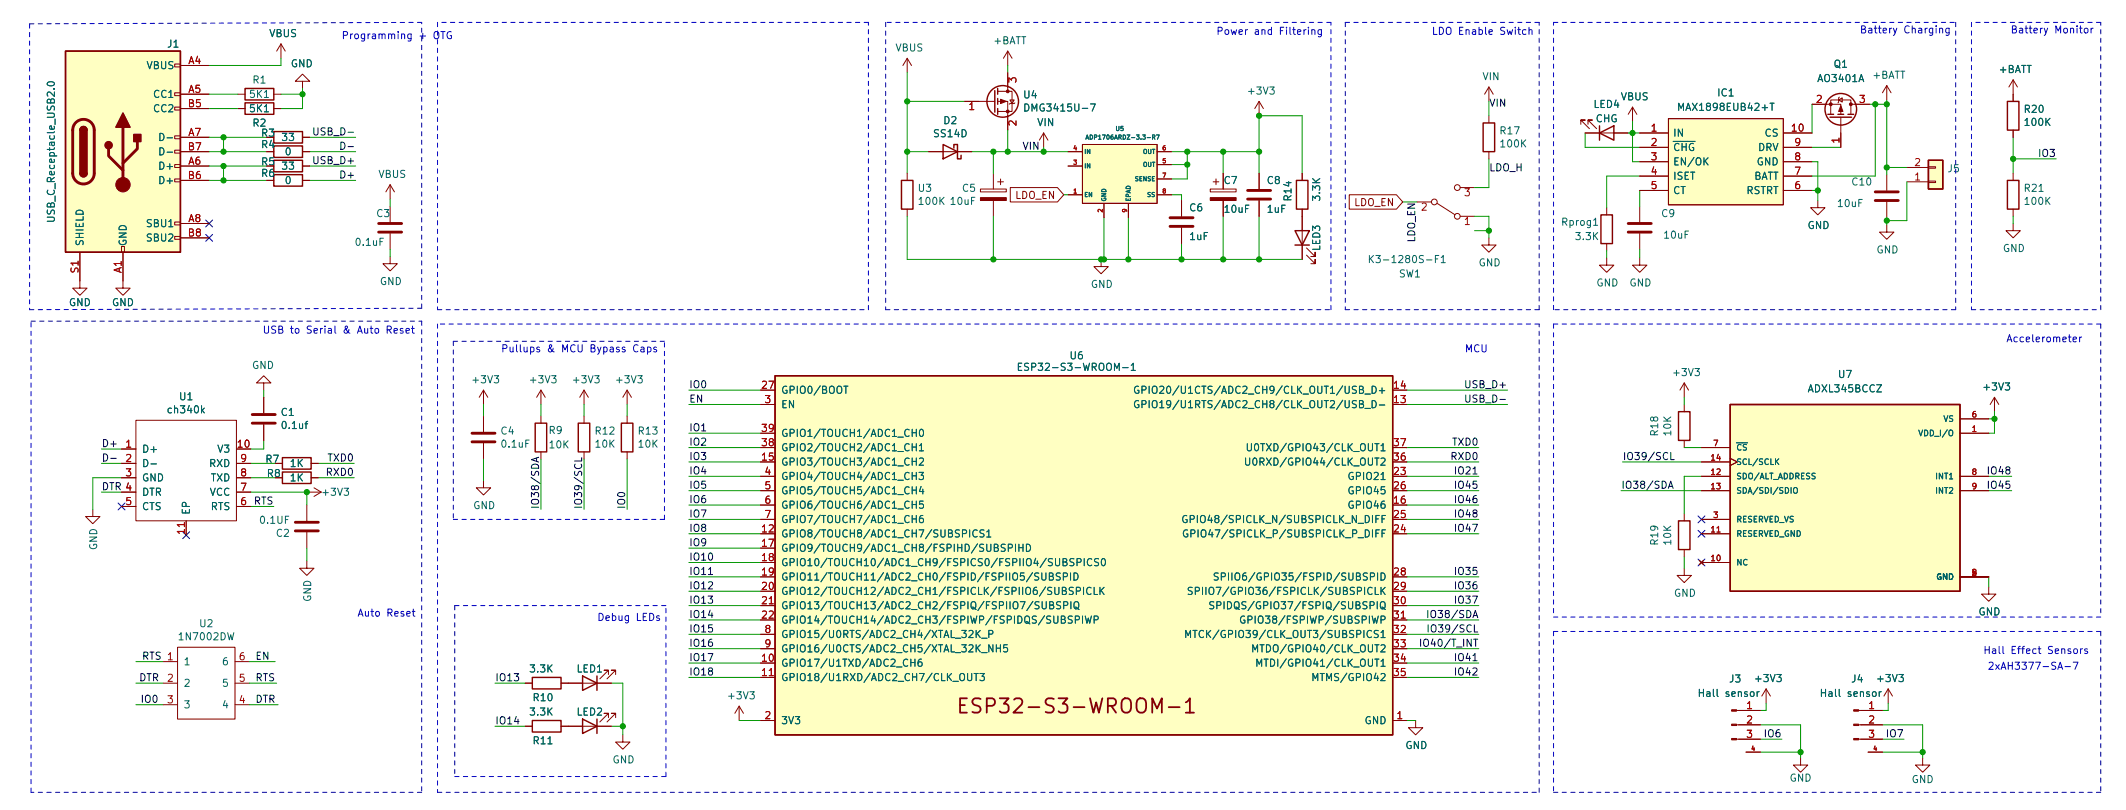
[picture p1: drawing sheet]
<svg xmlns="http://www.w3.org/2000/svg" width="376mm" height="143mm" viewBox="0 0 376 143" stroke-linecap="round" stroke-linejoin="round" font-family="sans-serif">
<g fill="none" stroke="#840000" stroke-width=".18">
<path d="M30.9 18.9h1v.6h-1zM30.9 16.4h1v.5h-1zM30.9 11.3h1v.5h-1zM31.9 16.7h5.1M31.9 19.2h5.1M31.9 11.6h5.1M42.1 16.7h1.2M42.1 19.2h1.2M48.4 16.7h1.3M48.4 19.2h1.3M49.7 7.8l-.8 1.2M49.7 7.8v2.5"/>
<path d="M49.7 7.8l.7 1.2M53.5 14.4h1.3l-1.3-1.3-1.3 1.3h1.3v1.2M160.4 10.3l-.7 1.3M160.4 10.3v2.5M160.4 10.3l.8 1.3M170.6 17.9h5.3M176.4 17.9h1.8v5.1M176.4 16.2h2.6v3.5h-2.6M178.2 9l-.8 1.3M178.2 9v2.6M178.2 12.8v3.4M178.2 9l.8 1.3"/>
<path d="M178.6 17.7h.8l-.4 .6zM179.5 18.2l-.1 .1h-.8l-.1 .1M222.7 17.9v2.6M222.7 17.9l-.8 1.3M222.7 17.9l.7 1.3M263.3 15.4v2.5M263.3 15.4l-.8 1.3M263.3 15.4l.8 1.3M288.7 18.9l-.8 1.3M288.7 18.9v2.6M288.7 18.9l.8 1.3M320.5 18.4h5v1.8"/>
<path d="M325.2 17.7l.6-.4v.8zM325.3 17.2l-.1 .1v.8l-.2 .1M327.3 18.4h3.3M333.7 15.1v2.6M333.7 15.1l-.8 1.3M333.7 15.1l.7 1.3M356 14.1l-.8 1.3M356 14.1v3.8M356 14.1l.8 1.3M30.9 39.3h1v.5h-1zM30.9 31.6h1v.6h-1zM30.9 29.1h1v.5h-1z"/>
<path d="M30.9 26.6h1v.5h-1zM30.9 24h1v.5h-1zM31.9 29.4h5.1M31.9 26.8h5.1M31.9 24.3h5.1M31.9 31.9h5.1M31.9 39.5h5.1M53.5 29.4h1.3M53.5 26.8h1.3M53.5 24.3h1.3M53.5 31.9h1.3M69 32.7v2.5"/>
<path d="M69 36.5v2.8M69 32.7l-.8 1.2M69 32.7l.8 1.2M160.4 30.6v1.3M160.4 37v1.2M164.2 26.8h7.7M173.4 33.4h4.6v.5h-4.6zM175.7 30.6v2.8M175.7 35.5v2.7M176.4 32.2h1M176.9 31.6v1.1M178.7 33.2h8.3l1.1 1.2-1.1 1.3h-8.3z"/>
<path d="M184.6 23.5l-.8 1.3M184.6 23.5v2.6M184.6 23.5l.7 1.3M188.9 34.4h2.5M188.9 29.4h2.5M188.9 26.8h2.5M191.4 25.5h13.2v10.5h-13.2zM195.2 36v2.5M199.5 36v2.5M204.6 34.4h2.6M204.6 26.8h2.6M204.6 29.1h2.6"/>
<path d="M204.6 31.6h2.6M208.9 35.5v2.7M214 33.4h4.6v.5h-4.6zM214.5 32.2h1M215 31.6v1.1M216.3 30.6v2.8M216.3 35.5v2.7M222.7 30.6v2.8M222.7 35.5v2.7M230.3 30.6v1.3M230.3 37v8.9M238.6 34.4h8.3l1.2 1.3-1.2 1.3h-8.3z"/>
<path d="M250.6 35.7h2.5M254.2 36l3.1 2M258.2 38.2h2.6M258.2 33.2h2.6M263.3 20.5v1.2M263.3 26.8v1.3M279.6 22v-.8h.7h-.7l1.5 1.6M280.3 23.5h7.6M280.8 22v-.8h.8h-.8l1.6 1.6M284.1 36.7v1.3M290 23.5h5.1M290 26.1h5.1"/>
<path d="M290 28.6h5.1M290 31.1h5.1M290 33.7h5.1M290 36.5v2.8M295.1 21h20.3v15.2h-20.3zM315.4 23.5h5.1M315.4 26.1h5.1M315.4 28.6h5.1M315.4 31.1h5.1M315.4 33.7h5.1M321.5 35.5v1.2h1.2l-1.2 1.3-1.3-1.3h1.3M323.8 20.2v-2.5h3.5v2.5"/>
<path d="M325.5 20.7v5.4M333.7 39.8v1.2h1.2l-1.2 1.3-1.3-1.3h1.3M333.7 30.9v2.8M333.7 35.7v2.8M337.2 32.2h3.8M337.2 29.6h3.8M341 32h1.3v.3h-1.3zM341 29.5h1.3v.2h-1.3zM356 39.5v1.3h1.3l-1.3 1.3-1.3-1.3h1.3M356 23v1.3M356 30.6v1.3M356 37v1.2"/>
<path d="M14.1 44.6v6.3h1.3l-1.3 1.3-1.2-1.3h1.2M21.5 43.6h.5v1h-.5zM21.7 44.6v6.3h1.3l-1.3 1.3-1.2-1.3h1.2M30.9 41.8h1v.5h-1zM31.9 42.1h5.1M69 45.4v1.2h1.3l-1.3 1.3-1.3-1.3h1.3M69 41.3v2.8M194.7 45.9v1.2h1.3l-1.3 1.3-1.2-1.3h1.2M208.9 40.3v2.8M231 45.1l1.6 1.5v-.7v.7h-.8M231 43.8l1.6 1.6v-.8v.8h-.8M263.3 42.1v1.2h1.3l-1.3 1.3-1.3-1.3h1.3"/>
<path d="M284.1 45.6v1.3h1.3l-1.3 1.3-1.2-1.3h1.2M284.1 43.1v1.2M290 45.6v1.3h1.2l-1.2 1.3-1.3-1.3h1.3M290 41.3v2.8M21.5 79.4h2.5M24 74.3h17.8v17.8h-17.8zM41.8 79.4h2.6M46.6 67.7h1.3l-1.3-1.3-1.2 1.3h1.2v1.3M46.6 70.3v2.7M46.6 75.1v2.8M85.5 69v2.5M85.5 73.6v2.7"/>
<path d="M85.5 78.4v2.8M85.5 69l-.8 1.3M85.5 69l.8 1.3M95.7 69l-.8 1.3M95.7 69v2.5M95.7 73.6v1.2M95.7 79.9v1.3M95.7 69l.7 1.3M103.3 69v2.5M103.3 73.6v1.2M103.3 79.9v1.3M103.3 69l-.8 1.3"/>
<path d="M103.3 69l.7 1.3M110.9 69v2.5M110.9 73.6v1.2M110.9 79.9v1.3M110.9 69l-.8 1.3M110.9 69l.8 1.3M134.5 76.6h2.6M134.5 79.1h2.6M134.5 71.5h2.6M134.5 69h2.6M246.3 79.1h2.5M246.3 71.5h2.5"/>
<path d="M246.3 69h2.5M297.8 67.7l-.7 1.3M297.8 67.7v2.6M297.8 71.5v1.3M297.8 77.9v1.2M297.8 67.7l.8 1.3M300.9 79.1h5.1M346.6 76.6h5.1M346.6 74.1h5.1M352.7 70.3l-.8 1.2M352.7 70.3v2.5M352.7 70.3l.8 1.2"/>
<path d="M16.4 90.1v1.2h1.3l-1.3 1.3-1.3-1.3h1.3M21.5 84.5h2.5M21.5 87h2.5M21.5 81.9h2.5M21.5 89.6h2.5M32.9 92.1v2.5M41.8 84.5h2.6M41.8 87h2.6M41.8 81.9h2.6M41.8 89.6h2.6M48.7 84.5h1.2M48.7 81.9h1.2"/>
<path d="M54.3 99.2v1.3h1.2l-1.2 1.2-1.3-1.2h1.3M54.3 87h2.5M54.3 89.3v2.8M54.3 94.1v2.8M55 84.5h1.3M55 81.9h1.3M55.5 86.3l1.3 .7M56.8 87l-1.3 .8M85.5 85v1.3h1.3l-1.3 1.2-1.3-1.2h1.3M134.5 99.5h2.6M134.5 94.4h2.6M134.5 84.2h2.6"/>
<path d="M134.5 86.8h2.6M134.5 81.7h2.6M134.5 91.8h2.6M134.5 89.3h2.6M134.5 96.9h2.6M246.3 94.4h2.5M246.3 84.2h2.5M246.3 86.8h2.5M246.3 81.7h2.5M246.3 91.8h2.5M246.3 89.3h2.5M297.8 90.8v1.3"/>
<path d="M297.8 97.2v1.2M300.5 99.1l.8 .7M300.9 99.5h5.1M300.9 94.4h5.1M300.9 84.2h5.1M300.9 86.8h5.1M300.9 81.7h5.1M300.9 91.8h5.1M301.3 99.1l-.8 .7M306 81l1.2 .7-1.2 .6M346.6 84.2h5.1M346.6 86.8h5.1"/>
<path d="M28.9 117h2.5M31.4 114.4h10.2v12.7h-10.2zM41.6 117h2.5M107.6 119.3v-.8h-.8h.8l-1.5 1.5M108.9 119.3v-.8h-.8h.8l-1.6 1.5M134.5 102h2.6M134.5 117.2h2.6M134.5 119.8h2.6M134.5 104.5h2.6M134.5 107.1h2.6M134.5 109.6h2.6M134.5 112.2h2.6"/>
<path d="M134.5 114.7h2.6M246.3 102h2.5M246.3 117.2h2.5M246.3 119.8h2.5M246.3 104.5h2.5M246.3 107.1h2.5M246.3 109.6h2.5M246.3 112.2h2.5M246.3 114.7h2.5M297.8 100.5v1.2h1.3l-1.3 1.3-1.2-1.3h1.2M346.6 102h5.1M351.7 103.8v1.3h1.3l-1.3 1.2-1.3-1.2h1.3"/>
<path d="M28.9 120.8h2.5M28.9 124.6h2.5M41.6 120.8h2.5M41.6 124.6h2.5M92.9 120.8h1.2M92.9 128.4h1.2M99.2 120.8h8.9M99.2 128.4h8.9M107.6 126.9v-.8h-.8h.8l-1.5 1.6M108.9 126.9v-.8h-.8h.8l-1.6 1.6M110.1 129.9v1.3h1.3l-1.3 1.3-1.2-1.3h1.2M130.7 124.9l-.7 1.2"/>
<path d="M130.7 124.9v2.5M130.7 124.9l.8 1.2M134.5 127.4h2.6M246.3 127.4h2.5M250.3 127.4v1.3h1.3l-1.3 1.2-1.2-1.2h1.2M307.1 130.7h4.2M307.1 128.2h4.2M307.1 125.6h4.2M308.8 133h2.5M312.3 121.8l-.7 1.3M312.3 121.8v2.6M312.3 121.8l.8 1.3"/>
<path d="M318.4 134v1.3h1.3l-1.3 1.2-1.3-1.2h1.3M328.7 130.7h4.2M328.7 128.2h4.2M328.7 125.6h4.2M330.4 133h2.5M333.9 121.8l-.7 1.3M333.9 121.8v2.6M333.9 121.8l.8 1.3M340 134v1.3h1.3l-1.3 1.2-1.3-1.2h1.3"/>
<circle cx="253.6" cy="35.7" r=".51"/>
<circle cx="257.7" cy="33.2" r=".51"/>
<circle cx="257.7" cy="38.2" r=".51"/>
</g>
<g fill="none" stroke="#006464" stroke-width=".18">
<path d="M8.5 14.6a.69 .69 0 0 1 1.1 .3 .72 .72 0 0 1-1.2-.1zM9.5 15.7h.1M46.8 17.2h.7M46.8 19.8h.7M191.4 19.2h1M192.8 18.4h.9l-.6 1.2M224.6 15.4h.7l-.4 .5 .4 .1v.5l-.2 .1-.5-.1M311.6 19h1M313 18.2h.7M313.4 18.2v1.3M328.7 14.4l.5-1.2 .4 1.2M29.5 24.4h1"/>
<path d="M29.5 26.9h1M202.9 24.3h.5M203.8 24.3l.4-.1v-.3h-.4v.7M204 24.3l.2 .3M204.5 23.9h.5l-.3 .7M281.8 38.9l.4-.3v1.2M281.8 39.8h.7M297.2 25h2.6M301.5 28.4l.6 .8M302.1 27.9l-.8 .7M360.6 33.8h.7M67.8 42.1h-.6v1.3"/>
<path d="M252.3 46h.9M253.8 45.8h.5M254.4 45.2h-.6v1.2M254.9 45.5l.3-.3v1.2M254.9 46.4h.7M35.8 72.5l.3 .5M36.1 72.2l-.5 .4M53.9 74.9h.5M54.4 74.5l-.3 .2v1.1M87.4 66.4h.8l-.4 .5 .3 .1v.6l-.2 .1-.5-.1M93.6 77.8h-.6v1.3M97.6 66.4h.7l-.4 .5 .4 .1v.6l-.2 .1-.5-.1"/>
<path d="M105.2 66.4h.8l-.5 .5 .4 .1v.6l-.2 .1-.5-.1M112.8 66.4h.8l-.4 .5 .3 .1v.6l-.2 .1-.5-.1M149.2 68.3h.7M149.6 68.3v1.3M161.3 78.4v1.3M161.3 79.1h.7M161.3 76.5h.7M162 75.9v1.3M162 78.4v1.3M162.6 78.8l.4-.4v1.3M162.6 79.7h.7M162.8 76l.1-.1a.68 .68 0 0 1 .4 .6 .68 .68 0 0 1-.4 .7 .84 .84 0 0 1-.1-1.2z"/>
<path d="M197.1 65.5v-1.3l.4 .9 .4-.9v1.3M198.5 65h1M200 64.6l.4-.4v1.3M200 65.5h.8M239.9 70.9l-.5-.1-.2 .1v.4l.5 .3 .2 .3-.3 .2-.5-.1M240.4 71.4h.6l.1-.2-.1-.3-.6-.1v1.3h.5l.2-.1v-.3l-.3-.3M240.4 68.9l.6-.1 .1-.2-.1-.2-.6-.1v1.3h.5l.2-.2v-.3l-.3-.2M241.4 72.2h.9M241.4 69.7h.9M242.7 70.8a.64 .64 0 0 1 .7 .7 .64 .64 0 0 1-.7 .6zM242.7 68.3a.64 .64 0 0 1 .7 .6 .64 .64 0 0 1-.7 .7zM243.1 78.4h.8"/>
<path d="M243.5 78.4v1.3M243.9 71.6h1M243.9 69.1h1M244.2 78.8l.4-.4v1.3M244.2 79.7h.7M244.4 68.6v1M299.7 65.2h.8l-.4 .4 .4 .2v.5l-.2 .1-.6-.1M307.1 78.3h1.9M331.9 68h.8l-.8 1.3h.8M344.8 76.1l.1-.1a.34 .34 0 0 1 .4 .4v.3a.34 .34 0 0 1-.3 .4 .34 .34 0 0 1-.4-.4zM354.6 67.7h.8l-.4 .5 .3 .1v.6l-.2 .1-.5-.1M26.7 82h1"/>
<path d="M60.9 86.3h.7l-.4 .5 .4 .1v.6l-.2 .1-.5-.1M161.3 81.6h.7M161.3 91.8h.7M161.3 84.1h.7M161.3 86.7h.7M161.3 89.2h.7M162 81v1.3M162 83.5v1.3M162 86.1v1.2M162 88.6v1.3M162 91.1v1.3M162.5 83.5h.8l-.4 .5 .4 .1v.6l-.2 .1-.6-.1"/>
<path d="M162.6 81.1l.5-.1 .2 .3-.8 1h.8M162.9 86l-.3 .9h.8M163.2 91.1l-.4 .1a.85 .85 0 0 0 0 1.2l.5-.1v-.4l-.2-.3h-.3l-.2 .3M163.2 86.5v.8M163.3 88.6h-.7v.6l.2-.1 .4 .1 .1 .1v.5l-.2 .1-.5-.1M172.8 93.8a.6 .6 0 0 0-.8 .4 .6 .6 0 0 0 .6 .8l.2-.2M174 93.7h-.5l-.1 .1v.4l.5 .2 .1 .3-.2 .3-.5-.1M174.5 94l.4-.3v1.3M174.5 95h.7M178.3 96.9l.6-.1 .1-.1v-.4l-.7-.1v1.3M179.6 96.2v1.3M180.2 96.2v1.3"/>
<path d="M180.2 96.8h.7M180.9 96.2v1.3M181.5 96.2a.64 .64 0 0 1 .7 .7 .64 .64 0 0 1-.7 .6zM189.9 98.8h-.5l-.1 .1v.4l.5 .2 .1 .3-.2 .2h-.5M190.5 99.4h.6l.1-.2-.1-.3-.6-.1v1.2M191.7 98.8v1.2M193.1 98.9a.6 .6 0 0 0-.9 .4 .6 .6 0 0 0 .6 .7l.3-.1M194.3 98.8h-.5l-.2 .1v.4l.6 .2 .1 .3-.3 .2h-.4M194.9 98.9l.2-.1a.68 .68 0 0 1 .4 .6 .68 .68 0 0 1-.4 .6l-.2-.1-.1-.3zM242.7 91.1v1.3M242.7 93.7v1.3M243.1 81h.8"/>
<path d="M243.3 94.3h.4M243.3 91.8h.4M243.5 81v1.3M243.9 93.7h-.6v1.3M243.9 91.1h-.6v1.3M244.2 81.1l.5-.1 .2 .3-.7 1h.7M244.2 84.8h.7M244.4 94.3h.4M244.4 91.8h.4M245 93.7h-.6v1.3M245 91.1h-.6v1.3M314.1 81.6l.5 .5"/>
<path d="M314.6 81.1l-.6 .6M317.3 86.3l.1-.1a.34 .34 0 0 1 .5 .3v.4a.34 .34 0 0 1-.4 .3 .34 .34 0 0 1-.3-.3zM40.3 111.9l.3 1.2 .2-.9 .2 .9 .3-1.2M161.1 116.5v1.3M161.1 117.2h.7M161.8 116.5v1.3M163 116.5l-.4 .1a.86 .86 0 0 0 0 1.2l.4-.1 .1-.4-.3-.3h-.2l-.3 .3M171.1 119.1v1l.3 .3 .3-.1 .1-.2v-1M172.3 119.1h.7M172.6 111.5v1.2M172.6 119.1v1.3M172.8 112l.6 .7"/>
<path d="M173.3 119.1h.8l-.4 .5 .3 .1v.5l-.2 .2-.5-.2M173.4 111.5l-.8 .7M173.6 112.9h1M174.9 112.1h.6l.1-.2-.1-.3-.6-.1v1.2M175.6 114v1.3l-.7-1.3v1.3M176.2 114v1.3M176.2 114.6h.7M176.9 114v1.3M178.1 114h-.6v.6l.1-.1 .5 .1 .1 .1-.1 .5-.2 .1-.4-.1M184.2 101.3v1l.3 .3 .3-.1 .2-.2v-1M184.3 106.4v1l.2 .3 .4-.1 .1-.2v-1M185.6 101.9h.5l.1-.2v-.3l-.6-.1v1.3h.5l.1-.1 .1-.3-.3-.3"/>
<path d="M185.6 107l.6-.1 .1-.2-.1-.2-.6-.1v1.3h.5l.2-.2 .1-.3-.3-.2M187.5 101.4l-.5-.1-.2 .2 .1 .4 .5 .2v.4l-.1 .1-.5-.1M187.6 106.4h-.5l-.2 .1v.4l.5 .2 .2 .3-.3 .3-.5-.1M188 102l.7-.1 .1-.2-.1-.3-.7-.1v1.3M188.1 107.1l.6-.1 .1-.2v-.3l-.7-.1v1.3M189.3 101.3v1.3M189.4 106.4v1.3M189.6 109l-.5-.1-.1 .1v.4l.5 .3 .1 .3-.2 .2-.5-.1M189.8 103.9l-.5-.1-.2 .2v.3l.6 .3 .1 .3-.2 .2h-.5M189.9 101.3a.64 .64 0 0 1 .8 .6 .64 .64 0 0 1-.8 .7zM190 106.6l.2-.2a.43 .43 0 0 1 .6 .4v.4a.42 .42 0 0 1-.5 .5 .42 .42 0 0 1-.4-.5zM190.2 107.4l.6 .4"/>
<path d="M190.2 109.6l.6-.1 .1-.1-.1-.4-.6-.1v1.3M190.3 104.5h.7l.1-.2-.1-.3-.7-.2v1.3M191.4 108.9v1.3M191.6 103.8v1.3M191.9 108.9l.3 1.3 .3-.9 .2 .9 .3-1.3M192.9 104a.6 .6 0 0 0-.8 .4 .6 .6 0 0 0 .6 .7l.2-.1M193.5 103.8v1.3h.6M193.5 109.6l.6-.1 .1-.1v-.4l-.7-.1v1.3M194.5 103.8v1.3M194.7 104.4l.5 .7M195.2 103.8l-.7 .8M241.3 103.8v1.3"/>
<path d="M241.8 101.4l-.5-.1-.2 .1v.4l.6 .2 .1 .3-.2 .3-.5-.1M242.3 107.1l.6-.1 .1-.2v-.3l-.7-.1v1.3M242.3 102l.7-.1 .1-.2-.1-.3-.7-.1v1.3M242.5 111.6a.6 .6 0 0 0-.8 .4 .6 .6 0 0 0 .6 .7l.2-.1M242.7 104a.6 .6 0 0 0-.9 .4 .6 .6 0 0 0 .6 .7l.3-.1M242.7 108.9l.3 1.3 .2-.9 .2 .9 .3-1.3M243.1 114h.8M243.1 116.5h.8M243.2 103.8v1.3h.6M243.5 114v1.3M243.5 116.5v1.3M243.6 106.4v1.3"/>
<path d="M243.6 101.3v1.3M243.7 111.5h-.4l-.2 .1v.4l.5 .2 .1 .3-.2 .2h-.5M244.2 106.6l.2-.2a.43 .43 0 0 1 .5 .4v.4a.42 .42 0 0 1-.4 .5 .42 .42 0 0 1-.4-.5zM244.2 101.3a.64 .64 0 0 1 .8 .6 .64 .64 0 0 1-.8 .7zM244.2 109.6l.6-.1 .1-.1v-.4l-.7-.1v1.3M244.2 111.8l.4-.3v1.2M244.2 114.1l.5-.1 .2 .4-.7 .9h.7M244.2 116.9l.4-.4v1.3M244.2 119.2l.5-.1 .2 .3-.7 1h.7M244.2 103.8v1.3M244.2 112.7h.7M244.2 117.8h.7"/>
<path d="M244.3 107.4l.7 .4M244.4 104.4l.5 .7M244.9 103.8l-.7 .8M314.2 119.3h.8l-.4 .4 .3 .2v.5l-.1 .1-.6-.1M335.8 119.3h.8l-.4 .4 .3 .2v.5l-.2 .1-.5-.1M96.9 131.5h.7M132.6 122.3h.8l-.4 .5 .3 .1v.6l-.1 .1-.6-.1M303.7 121.9v1.1l.1 .2M311.1 122.3l-.4 .2M325.3 121.9v1.1l.1 .2M332.7 122.3l-.4 .2"/>
</g>
<g fill="none" stroke="#840000" stroke-width=".51">
<path d="M13.4 21.7a1.91 1.91 0 0 1 2.1-.5 1.91 1.91 0 0 1 1.2 1.8v7.6a1.91 1.91 0 0 1-1.9 1.9 1.91 1.91 0 0 1-1.9-1.9v-7.8l.1-.6zM19.2 26.3v1.3l2.5 2.5M21.7 22.5v10.2M24.3 25v1.3l-2.6 2.6M67 39.5h4M206.9 38.5h4.1M220.6 35.2h4.1M220.6 33.7h4.1M287.9 39.5h4.1M331.6 35.5h4.1M331.6 33.9h4.1M67 41h4"/>
<path d="M206.9 40h4.1M287.9 41h4.1M44.6 74.8h4.1M44.6 73.3h4.1M83.5 78.1h4M83.5 76.6h4M52.2 92.4h4.1M52.2 93.9h4.1"/>
</g>
<path d="M171.5 18.5l.4-.4v1.3M178.4 14.5v-.7l.5 .4 .1-.4h.6l.1 .2-.1 .5M179.7 21.4v.8l-.9-.8-.4 .2 .1 .5M251.5 36l.5-.1 .2 .4-.8 .9h.8M259.1 33.4h.8l-.5 .4 .4 .2v.5l-.2 .1-.5-.1M259.1 38.8l.4-.4v1.3M32.6 92.4v.7M303.6 94.1h.6M136 119.5h.8M136 106.8h.8M247.8 109.3h.7" fill="none" stroke="#a90000" stroke-width=".18"/>
<g fill="none" stroke="#840000" stroke-width=".25">
<path d="M11.6 9h20.3v35.6h-20.3zM43.3 15.6h5.1v2.1h-5.1zM43.3 18.2h5.1v2h-5.1zM175.9 16v3.8M176.4 15.6v1.1M176.4 17.4v1M176.4 19.2v1M355 17.9h2v5.1h-2zM14.1 30.6a.64 .64 0 0 0 .7 .7 .64 .64 0 0 0 .6-.7M14.1 23a.64 .64 0 0 1 .7-.6 .64 .64 0 0 1 .6 .6M48.4 23.3h5.1v2h-5.1zM48.4 25.8h5.1v2h-5.1z"/>
<path d="M48.4 30.9h5.1v2h-5.1zM48.4 28.3h5.1v2.1h-5.1zM159.4 31.9h2v5.1h-2zM166.8 25.5l2.5 1.3-2.5 1.3zM168.7 26.2v-.7h.6v2.6h.7v-.6M229.3 31.9h2v5.1h-2zM262.3 21.7h2v5.1h-2zM282.9 23.5l2.5-1.3v2.6zM282.9 22.2v2.6M283.1 38h2v5.1h-2zM323.2 20.2h1.1M323.6 20.7h3.8"/>
<path d="M325 20.2h1M326.8 20.2h1M341 28.3h2.6v5.1h-2.6zM355 31.9h2v5.1h-2zM229 40.8h2.6l-1.3 2.5zM229 43.3h2.6M94.6 74.8h2.1v5.1h-2.1zM102.3 74.8h2v5.1h-2zM109.9 74.8h2v5.1h-2zM137.1 66.4h109.2v63.5h-109.2zM296.8 72.8h2.1v5.1h-2.1zM306 71.5h40.6v33h-40.6z"/>
<path d="M49.9 83.5h5.1v2h-5.1zM49.9 80.9h5.1v2.1h-5.1zM296.8 92.1h2.1v5.1h-2.1zM94.1 119.8h5.1v2h-5.1zM103 119.5l2.6 1.3-2.6 1.3zM105.6 119.5v2.6M94.1 127.4h5.1v2h-5.1zM103 127.1l2.6 1.3-2.6 1.3zM105.6 127.1v2.6"/>
<circle cx="177.3" cy="17.9" r="2.79"/>
<circle cx="325.5" cy="19.3" r="2.79"/>
</g>
<g fill="#ffffc2" stroke="#ffffc2" stroke-width=".18">
<path d="M341 28.3h2.6v5.1h-2.6z"/>
<path d="M306 71.5h40.6v33h-40.6z"/>
<path d="M191.4 25.5h13.2v10.5h-13.2z"/>
<path d="M137.1 66.4h109.2v63.5h-109.2z"/>
<path d="M11.6 9h20.3v35.6h-20.3z"/>
<path d="M295.1 21h20.3v15.2h-20.3z"/>
</g>
<g fill="#840000" stroke="#840000" stroke-width=".18">
<path d="M176.9 17.5l1.1 .4-1.1 .4z"/>
<path d="M325.5 18.7l.4 1h-.7z"/>
<path d="M327.8 130.6h.9v.2h-.9z"/>
<path d="M327.8 128h.9v.3h-.9z"/>
<path d="M327.8 125.5h.9v.3h-.9z"/>
<path d="M173.4 34.9h4.6v.6h-4.6z"/>
<path d="M306.2 130.6h.9v.2h-.9z"/>
<path d="M306.2 128h.9v.3h-.9z"/>
<path d="M306.2 125.5h.9v.3h-.9z"/>
<path d="M214 34.9h4.6v.6h-4.6z"/>
<circle cx="178.2" cy="19.7" r=".25"/>
<circle cx="178.2" cy="16.2" r=".25"/>
<circle cx="323.8" cy="18.4" r=".25"/>
<circle cx="327.3" cy="18.4" r=".25"/>
<circle cx="21.7" cy="32.7" r="1.27"/>
</g>
<path d="M203.8 126v-2.5l.8 1.8 .9-1.8v2.5M206.7 125h1.9M209.7 124.2l.7-.7v2.5M209.7 126h1.4" fill="none" stroke="#840000" stroke-width=".32"/>
<g fill="#840000" stroke="#840000" stroke-width=".25">
<path d="M14.1 30.6h1.3a.64 .64 0 0 1-.6 .7 .64 .64 0 0 1-.7-.7z"/>
<path d="M14.1 23h1.3v7.6h-1.3z"/>
<path d="M14.3 22.6a.64 .64 0 0 1 .7-.2 .64 .64 0 0 1 .4 .6h-1.3z"/>
<path d="M21.7 20l1.3 2.5h-2.5z"/>
<path d="M23.7 23.8h1.2v1.2h-1.2z"/>
<circle cx="19.2" cy="25.7" r=".63"/>
</g>
<g fill="none" stroke="#0f0f0f" stroke-width=".18">
<path d="M60.3 25.1a.64 .64 0 0 1 .7 .7 .64 .64 0 0 1-.7 .6zM61.5 25.9h1M61.5 23.4h1M265.3 70.6h.9M18.3 80.3a.64 .64 0 0 1 .7 .6 .64 .64 0 0 1-.7 .6zM19.6 81h1M94.9 81v.6M95.3 80.9l-1.3 .4 1.3 .4M102.9 80.9v.6h-1.3M260.5 83.8h.7M295 86.4l.5-1.3 .4 1.3M295.2 86h.6"/>
<path d="M295.5 80v1.3h.6M125.3 101.6h.7M260.5 109.2l.4-1.3 .4 1.3M260.5 116.8h.7M260.6 108.8h.6M260.6 113h.7M260.7 110.5v1.3h.6M261 113v1.3"/>
</g>
<g fill="none" stroke="#0000c2" stroke-width=".18">
<path d="M71 6.1l.2-.1 .3 .1 .1 .8M72.7 6v1l-.2 .3-.3-.1M72.7 6.1l-.4-.1-.2 .2 .1 .6h.5M233.7 5.2v1.1l-.3 .2h-.3M233.7 5.3l-.4-.1-.2 .3 .1 .5h.5M334.8 5l.3 .8M335.4 5l-.4 1.1-.2 .2M344.7 5v1l-.2 .3-.4-.1M344.7 5h-.4l-.2 .2 .1 .6h.5M361.5 5l.3 .8M362.1 5l-.4 1.1-.2 .2M370.2 5l-.4 .2"/>
<path d="M59.2 57.7v1l.2 .2M367.8 59.6v.8M368.1 59.6l-.3 .2M95.4 61.4h-.3l-.2 .2 .1 .1 .4 .2v.3h-.5M366.6 60l.6-.1v-.2l-.4-.1-.2 .2 .1 .6h.5M354.2 114.3v1.1l.2 .2M360.4 114.7h.5M360.6 114.3v1.1l.3 .2M365.2 117.9h1M366.6 117.1h.9l-.6 1.3"/>
</g>
<g fill="none" stroke="#0000c2" stroke-width=".18" stroke-dasharray=".8 .8">
<path d="M5.2 4.2v50.6M74.6 4l-69.4 .2M77.4 4v50.8M153.6 4h-76.2M156.6 4v50.8M235.4 4h-78.8M237.9 4v50.8M272.2 4h-34.3M274.7 4h71.2M345.9 4v50.8M348.6 4v50.8M371.5 4h-22.9"/>
<path d="M5.2 54.8l69.4-.3M5.5 56.8h69.1M74.6 54.5v-50.5M74.6 56.8v83.3M77.4 54.8h76.2M77.4 57.3v82.8M153.6 54.8v-50.8M156.6 54.8h78.8M235.4 54.8v-50.8M237.9 54.8h34.3M272.2 54.8v-50.8M272.2 57.3h-194.8"/>
<path d="M274.7 57.3v51.8M274.7 57.3h96.8M274.7 54.8v-50.8M345.9 54.8h-71.2M348.6 54.8h22.9M371.5 54.8v-50.8M371.5 57.3v51.8M80.2 60.3v31.5M117.5 60.3h-37.3M80.2 91.8h37.3M117.5 91.8v-31.5M80.4 107.1v30.2"/>
<path d="M117.8 107.1h-37.4M274.7 111.7v28.4M274.7 111.7h96.8M371.5 109.1h-96.8M371.5 111.7v28.4M80.4 137.3h37.4M117.8 137.3v-30.2M5.5 140.1v-83.3M74.6 140.1h-69.1M77.4 140.1h194.8M272.2 140.1v-82.8M371.5 140.1h-96.8"/>
</g>
<g fill="none" stroke="#009600" stroke-width=".18">
<path d="M37 16.7h5.1M37 19.2h5.1M49.7 16.7h3.8M49.7 10.3v1.3h-12.7M53.5 15.6v3.6h-3.8M160.4 12.8v17.8M160.4 17.9h10.2M178.2 11.6v1.2M263.3 17.9v2.6M320.5 18.4v5.1M330.6 18.4h3.1M331.6 18.4v12.7h-11.1"/>
<path d="M333.7 17.7v13.2M37 26.8h10.1M37 29.4h10.1M37 31.9h10.1M37 24.3h10.1M39.5 24.3v2.5M39.5 29.4v2.5M54.8 26.8h8.1M54.8 29.4h8.1M54.8 31.9h8.1M54.8 24.3h8.1M69 35.2v1.3"/>
<path d="M160.4 26.8h3.8M160.4 38.2v7.7h69.9M171.9 26.8h17M175.7 26.8v3.8M175.7 38.2v7.7M178.2 23v3.8M184.6 26.1v.7M188.1 34.4h.8M195.2 38.5v7.4M199.5 38.5v7.4M207.2 29.1h2.8M207.2 26.8h15.5"/>
<path d="M207.2 34.4h1.7v1.1M210 26.8v4.8h-2.8M216.3 26.8v3.8M216.3 38.2v7.7M222.7 30.6v-10.1h7.6v10.1M222.7 38.2v7.7M248.1 35.7h2.5M260.8 38.2h2.5v3.9M263.3 28.1v5.1h-2.5M280.3 23.5v2.6h9.7M287.9 23.5h2.1M288.7 21.5v7.1h1.3"/>
<path d="M290 33.7v2.8M290 31.1h-5.9v5.6M320.5 33.7h1M320.5 26.1h5M320.5 28.6h1v6.9M333.7 38.5v1.3M333.7 29.6h3.5M337.2 32.2v6.8h-3.5M356 28.1h7.6M356 24.3v6.3M356 38.2v1.3M69 44.1v1.3"/>
<path d="M208.9 43.1v2.8M260.8 40.8h2.5M284.1 44.3v1.3M290 44.1v1.5M17.9 79.4h3.6M46.6 69v1.3M46.6 77.9v1.5h-2.2M85.5 71.5v2.1M95.7 71.5v2.1M103.3 71.5v2.1M110.9 71.5v2.1M121.8 79.1h12.7"/>
<path d="M121.8 71.5h12.7M121.8 69h12.7M121.8 76.6h12.7M248.8 79.1h12.7M248.8 71.5h17.8M248.8 69h17.8M297.8 70.3v1.2M297.8 79.1h3.1M351.7 74.1h1M352.7 72.8v3.8h-1M17.9 87h3.6M17.9 81.9h3.6"/>
<path d="M21.5 84.5h-5.1v5.6M44.4 87h9.9v2.3M44.4 84.5h4.3M44.4 81.9h4.3M44.4 89.6h4M54.3 96.9v2.3M56.3 84.5h6.3M56.3 81.9h6.3M85.5 81.2v3.8M95.7 81.2v8.9M103.3 81.2v8.9M110.9 81.2v8.9"/>
<path d="M121.8 89.3h12.7M121.8 86.8h12.7M121.8 84.2h12.7M121.8 81.7h12.7M121.8 91.8h12.7M121.8 94.4h12.7M121.8 99.5h12.7M121.8 96.9h12.7M248.8 89.3h12.7M248.8 86.8h12.7M248.8 84.2h12.7M248.8 81.7h12.7"/>
<path d="M248.8 91.8h12.7M248.8 94.4h12.7M286.7 86.8h14.2M286.9 81.7h14M297.8 98.4v2.1M300.9 84.2h-3.1v6.6M351.7 86.8h4.1M351.7 84.2h4.1M24 117h4.9M44.1 117h4.6M121.8 104.5h12.7M121.8 102h12.7"/>
<path d="M121.8 119.8h12.7M121.8 112.2h12.7M121.8 109.6h12.7M121.8 114.7h12.7M121.8 117.2h12.7M121.8 107.1h12.7M248.8 104.5h12.7M248.8 102h12.7M248.8 119.8h12.7M248.8 112.2h12.7M248.8 109.6h12.7M248.8 114.7h12.7"/>
<path d="M248.8 117.2h12.7M248.8 107.1h12.7M351.7 102v1.8M24 124.6h4.9M24 120.8h4.9M44.1 124.6h5.1M44.1 120.8h4.8M87.5 120.8h5.4M87.5 128.4h5.4M108.1 120.8h2v9.1M108.1 128.4h2M130.7 127.4h3.8"/>
<path d="M248.8 127.4h1.5M311.3 128.2h7.1v5.8M311.3 133h7.1M311.3 130.7h3.8M312.3 124.4v1.2h-1M332.9 128.2h7.1v5.8M332.9 133h7.1M332.9 130.7h3.8M333.9 124.4v1.2h-1"/>
</g>
<g fill="none" stroke="#000084" stroke-width=".18">
<path d="M36.4 38.9l1.2 1.2M37.6 38.9l-1.2 1.2M36.4 41.4l1.2 1.3M37.6 41.4l-1.2 1.3M20.9 88.9l1.2 1.3M22.1 88.9l-1.2 1.3M32.3 94l1.2 1.2M33.5 94l-1.2 1.2M300.3 98.9l1.2 1.2M300.3 93.8l1.2 1.2M300.3 91.2l1.2 1.3M301.5 98.9l-1.2 1.2"/>
<path d="M301.5 93.8l-1.2 1.2M301.5 91.2l-1.2 1.3"/>
</g>
<g fill="#009600" stroke="#009600" stroke-width=".18">
<circle cx="199.5" cy="45.9" r=".46"/>
<circle cx="195.2" cy="45.9" r=".46"/>
<circle cx="175.7" cy="45.9" r=".46"/>
<circle cx="178.2" cy="26.8" r=".46"/>
<circle cx="175.7" cy="26.8" r=".46"/>
<circle cx="160.4" cy="26.8" r=".46"/>
<circle cx="160.4" cy="17.9" r=".46"/>
<circle cx="110.1" cy="128.4" r=".46"/>
<circle cx="184.6" cy="26.8" r=".46"/>
<circle cx="194.7" cy="45.9" r=".46"/>
<circle cx="333.7" cy="39" r=".46"/>
<circle cx="352.7" cy="74.1" r=".46"/>
<circle cx="331.6" cy="18.4" r=".46"/>
<circle cx="333.7" cy="29.6" r=".46"/>
<circle cx="333.7" cy="18.4" r=".46"/>
<circle cx="321.5" cy="33.7" r=".46"/>
<circle cx="222.7" cy="20.5" r=".46"/>
<circle cx="222.7" cy="26.8" r=".46"/>
<circle cx="216.3" cy="45.9" r=".46"/>
<circle cx="208.9" cy="45.9" r=".46"/>
<circle cx="210" cy="29.1" r=".46"/>
<circle cx="210" cy="26.8" r=".46"/>
<circle cx="216.3" cy="26.8" r=".46"/>
<circle cx="222.7" cy="45.9" r=".46"/>
<circle cx="340" cy="133" r=".46"/>
<circle cx="318.4" cy="133" r=".46"/>
<circle cx="263.3" cy="40.8" r=".46"/>
<circle cx="288.7" cy="23.5" r=".46"/>
<circle cx="356" cy="28.1" r=".46"/>
<circle cx="39.5" cy="31.9" r=".46"/>
<circle cx="39.5" cy="29.4" r=".46"/>
<circle cx="53.5" cy="16.7" r=".46"/>
<circle cx="39.5" cy="26.8" r=".46"/>
<circle cx="39.5" cy="24.3" r=".46"/>
<circle cx="54.3" cy="87" r=".46"/>
</g>
<text font-size="3.5" fill="#840000" x="169" y="126.9">ESP32-S3-WROOM-1</text>
<g font-size="1.8" fill="#0000c2">
<text x="328.8" y="5.9">Battery</text>
<text x="336.7" y="5.9">Charging</text>
<text x="355.5" y="5.9">Battery</text>
<text x="363.3" y="5.9">Monitor</text>
<text x="60.4" y="6.9">Programming</text>
<text x="74.1" y="6.9">+</text>
<text x="76.7" y="6.9">OTG</text>
<text x="215" y="6.1">Power</text>
<text x="221.8" y="6.1">and</text>
<text x="226.4" y="6.1">Filtering</text>
<text x="253.1" y="6.1">LDO Enable</text>
<text x="265.4" y="6.1">Switch</text>
<text x="46.4" y="59">USB</text>
<text x="51.3" y="59">to</text>
<text x="54.3" y="59">Serial</text>
<text x="60.9" y="59">&amp;</text>
<text x="63.6" y="59">Auto</text>
<text x="68.9" y="59">Reset</text>
<text x="88.5" y="62.3">Pullups</text>
<text x="96.7" y="62.3">&amp;</text>
<text x="99.4" y="62.3">MCU Bypass</text>
<text x="112.3" y="62.3">Caps</text>
<text x="259" y="62.3">MCU</text>
<text x="354.7" y="60.5">Accelerometer</text>
<text x="63.1" y="109">Auto</text>
<text x="68.4" y="109">Reset</text>
<text x="105.6" y="109.8">Debug</text>
<text x="112.5" y="109.8">LEDs</text>
<text x="350.7" y="115.6">Hall</text>
<text x="351.4" y="118.4">2xAH3377-SA-7</text>
<text x="355.6" y="115.6">Effect</text>
<text x="362.2" y="115.6">Sensors</text>
</g>
<g font-size="1.8" fill="#006464">
<text x="29.5" y="8.8">J1</text>
<text x="47.5" y="6.9">VBUS</text>
<text x="158.3" y="9.5">VBUS</text>
<text x="175.6" y="8.2">+BATT</text>
<text x="25.8" y="12.6">VBUS</text>
<text x="27" y="17.7">CC1</text>
<text x="44" y="17.7">5K1</text>
<text x="44.6" y="15.1">R1</text>
<text x="51.4" y="12.3">GND</text>
<text x="180.9" y="17.8">U4</text>
<text x="220.4" y="17.1">+3V3</text>
<text x="262.1" y="14.6">VIN</text>
<text x="303.6" y="17.4">IC1</text>
<text x="321.3" y="14.9">AO3401A</text>
<text x="324.2" y="12.3">Q1</text>
<text x="331" y="14.3">+BATT</text>
<text x="353.4" y="13.3">+BATT</text>
<text x="27" y="20.2">CC2</text>
<text x="44" y="20.2">5K1</text>
<text x="44.6" y="22.8">R2</text>
<text x="166.7" y="22.3">D2</text>
<text x="180.9" y="20.1">DMG3415U-7</text>
<text x="183.4" y="22.7">VIN</text>
<text x="281.7" y="19.5">LED4</text>
<text x="282.1" y="22">CHG</text>
<text x="286.6" y="18.1">VBUS</text>
<text x="296.5" y="20">MAX1898EUB42+T</text>
<text x="357.8" y="20.3">R20</text>
<text x="357.8" y="22.6">100K</text>
<text x="27.9" y="25.3">D-</text>
<text x="27.9" y="27.8">D-</text>
<text x="49.7" y="25.3">33</text>
<text x="50.3" y="27.8">0</text>
<text x="164.9" y="24.6">SS14D</text>
<text x="265.1" y="24.1">R17</text>
<text x="265.1" y="26.4">100K</text>
<text x="295.8" y="24.5">IN</text>
<text x="295.8" y="27.1">~{CHG}</text>
<text x="295.8" y="29.6">EN/OK</text>
<text x="310.6" y="29.6">GND</text>
<text x="310.8" y="27.1">DRV</text>
<text x="312" y="24.5">CS</text>
<text x="27.9" y="30.4">D+</text>
<text x="27.9" y="32.9">D+</text>
<text x="49.7" y="30.4">33</text>
<text x="50.3" y="32.9">0</text>
<text x="66.8" y="31.8">VBUS</text>
<text x="162.2" y="34.3">U3</text>
<text x="170" y="34.3">C5</text>
<text x="216.3" y="32.9">C7</text>
<text x="223.9" y="32.9">C8</text>
<text x="228.8" y="35.7" transform="rotate(-90 228.8 35.7)">R14</text>
<text x="233.8" y="35.7" transform="rotate(-90 233.8 35.7)">3.3K</text>
<text x="295.8" y="32.2">ISET</text>
<text x="295.8" y="34.7">CT</text>
<text x="308.8" y="34.7">RSTRT</text>
<text x="310.2" y="32.2">BATT</text>
<text x="327.3" y="33.2">C10</text>
<text x="344.3" y="30.8">J5</text>
<text x="357.8" y="34.3">R21</text>
<text x="10.1" y="39.5" transform="rotate(-90 10.1 39.5)">USB_C_Receptacle_USB2.0</text>
<text x="25.7" y="40.5">SBU1</text>
<text x="66.5" y="38.8">C3</text>
<text x="162.2" y="36.6">100K</text>
<text x="167.9" y="36.6">10uF</text>
<text x="210.2" y="37.7">C6</text>
<text x="216.3" y="38">10uF</text>
<text x="223.9" y="38">1uF</text>
<text x="276" y="40.3">Rprog1</text>
<text x="293.7" y="38.8">C9</text>
<text x="319.6" y="40.9">GND</text>
<text x="324.8" y="37">10uF</text>
<text x="357.8" y="36.6">100K</text>
<text x="15.1" y="43.6" transform="rotate(-90 15.1 43.6)">SHIELD</text>
<text x="22.8" y="43.6" transform="rotate(-90 22.8 43.6)">GND</text>
<text x="25.7" y="43.1">SBU2</text>
<text x="62.6" y="43.8">0.1uF</text>
<text x="210.2" y="42.8">1uF</text>
<text x="233.8" y="44.5" transform="rotate(-90 233.8 44.5)">LED3</text>
<text x="241.8" y="46.9">K3-1280S-F1</text>
<text x="261.4" y="47.5">GND</text>
<text x="278.4" y="42.8">3.3K</text>
<text x="294" y="42.6">10uF</text>
<text x="331.8" y="45.2">GND</text>
<text x="354.1" y="44.9">GND</text>
<text x="67.1" y="50.8">GND</text>
<text x="192.8" y="51.3">GND</text>
<text x="247.3" y="49.4">SW1</text>
<text x="282.2" y="51">GND</text>
<text x="288.1" y="51">GND</text>
<text x="12.1" y="54.5">GND</text>
<text x="19.7" y="54.5">GND</text>
<text x="44.5" y="65.6">GND</text>
<text x="179.7" y="65.9">ESP32-S3-WROOM-1</text>
<text x="189.1" y="63.9">U6</text>
<text x="31.6" y="71.1">U1</text>
<text x="83.3" y="68.2">+3V3</text>
<text x="93.4" y="68.2">+3V3</text>
<text x="101" y="68.2">+3V3</text>
<text x="108.7" y="68.2">+3V3</text>
<text x="138.1" y="70">GPIO0/BOOT</text>
<text x="200.3" y="70">GPIO20/U1CTS/ADC2_CH9/CLK_OUT1/USB_D+</text>
<text x="295.6" y="66.9">+3V3</text>
<text x="319.6" y="69.8">ADXL345BCCZ</text>
<text x="324.9" y="67.2">U7</text>
<text x="350.5" y="69.4">+3V3</text>
<text x="29.4" y="73.5">ch340k</text>
<text x="49.6" y="73.9">C1</text>
<text x="49.6" y="76.2">0.1uf</text>
<text x="88.4" y="77.2">C4</text>
<text x="96.9" y="77.1">R9</text>
<text x="105.1" y="77.2">R12</text>
<text x="112.7" y="77.2">R13</text>
<text x="138.1" y="72.5">EN</text>
<text x="138.1" y="77.6">GPIO1/TOUCH1/ADC1_CH0</text>
<text x="200.3" y="72.5">GPIO19/U1RTS/ADC2_CH8/CLK_OUT2/USB_D-</text>
<text x="293.6" y="77.3" transform="rotate(-90 293.6 77.3)">R18</text>
<text x="295.9" y="77.3" transform="rotate(-90 295.9 77.3)">10K</text>
<text x="25" y="80.4">D+</text>
<text x="25" y="83">D-</text>
<text x="36.9" y="83">RXD</text>
<text x="38.3" y="80.4">V3</text>
<text x="46.8" y="82.2">R7</text>
<text x="51.2" y="83">1K</text>
<text x="88.4" y="79.5">0.1uF</text>
<text x="96.9" y="79.7">10K</text>
<text x="105.1" y="79.5">10K</text>
<text x="112.7" y="79.5">10K</text>
<text x="138.1" y="82.7">GPIO3/TOUCH3/ADC1_CH2</text>
<text x="138.1" y="80.2">GPIO2/TOUCH2/ADC1_CH1</text>
<text x="219.9" y="82.7">U0RXD/GPIO44/CLK_OUT2</text>
<text x="220.2" y="80.2">U0TXD/GPIO43/CLK_OUT1</text>
<text x="25" y="85.5">GND</text>
<text x="25" y="88">DTR</text>
<text x="37" y="88">VCC</text>
<text x="37.2" y="85.5">TXD</text>
<text x="47.1" y="84.7">R8</text>
<text x="51.2" y="85.5">1K</text>
<text x="56.7" y="88">+3V3</text>
<text x="138.1" y="85.2">GPIO4/TOUCH4/ADC1_CH3</text>
<text x="138.1" y="87.8">GPIO5/TOUCH5/ADC1_CH4</text>
<text x="238.2" y="85.2">GPIO21</text>
<text x="238.2" y="87.8">GPIO45</text>
<text x="25" y="90.6">CTS</text>
<text x="33.9" y="91.1" transform="rotate(-90 33.9 91.1)">EP</text>
<text x="37.2" y="90.6">RTS</text>
<text x="45.7" y="93">0.1UF</text>
<text x="48.7" y="95.3">C2</text>
<text x="83.6" y="90.4">GND</text>
<text x="138.1" y="95.4">GPIO8/TOUCH8/ADC1_CH7/SUBSPICS1</text>
<text x="138.1" y="90.3">GPIO6/TOUCH6/ADC1_CH5</text>
<text x="138.1" y="92.9">GPIO7/TOUCH7/ADC1_CH6</text>
<text x="208.8" y="92.9">GPIO48/SPICLK_N/SUBSPICLK_N_DIFF</text>
<text x="209" y="95.4">GPIO47/SPICLK_P/SUBSPICLK_P_DIFF</text>
<text x="238.2" y="90.3">GPIO46</text>
<text x="17.6" y="97.3" transform="rotate(-90 17.6 97.3)">GND</text>
<text x="138.1" y="97.9">GPIO9/TOUCH9/ADC1_CH8/FSPIHD/SUBSPIHD</text>
<text x="138.1" y="100.5">GPIO10/TOUCH10/ADC1_CH9/FSPICS0/FSPIIO4/SUBSPICS0</text>
<text x="293.6" y="96.6" transform="rotate(-90 293.6 96.6)">R19</text>
<text x="295.9" y="96.6" transform="rotate(-90 295.9 96.6)">10K</text>
<text x="55.4" y="106.5" transform="rotate(-90 55.4 106.5)">GND</text>
<text x="138.1" y="103">GPIO11/TOUCH11/ADC2_CH0/FSPID/FSPIIO5/SUBSPID</text>
<text x="138.1" y="105.6">GPIO12/TOUCH12/ADC2_CH1/FSPICLK/FSPIIO6/SUBSPICLK</text>
<text x="209.8" y="105.6">SPIIO7/GPIO36/FSPICLK/SUBSPICLK</text>
<text x="214.4" y="103">SPIIO6/GPIO35/FSPID/SUBSPID</text>
<text x="296" y="105.9">GND</text>
<text x="31.4" y="113.6">1N7002DW</text>
<text x="35.1" y="111.3">U2</text>
<text x="138.1" y="108.1">GPIO13/TOUCH13/ADC2_CH2/FSPIQ/FSPIIO7/SUBSPIQ</text>
<text x="138.1" y="110.6">GPIO14/TOUCH14/ADC2_CH3/FSPIWP/FSPIDQS/SUBSPIWP</text>
<text x="138.1" y="113.2">GPIO15/U0RTS/ADC2_CH4/XTAL_32K_P</text>
<text x="209.3" y="113.2">MTCK/GPIO39/CLK_OUT3/SUBSPICS1</text>
<text x="213.6" y="108.1">SPIDQS/GPIO37/FSPIQ/SUBSPIQ</text>
<text x="219" y="110.6">GPIO38/FSPIWP/SUBSPIWP</text>
<text x="349.8" y="109.2">GND</text>
<text x="32.4" y="118">1</text>
<text x="39.2" y="118">6</text>
<text x="93.5" y="119.3">3.3K</text>
<text x="101.9" y="119.3">LED1</text>
<text x="138.1" y="118.3">GPIO17/U1TXD/ADC2_CH6</text>
<text x="138.1" y="115.7">GPIO16/U0CTS/ADC2_CH5/XTAL_32K_NH5</text>
<text x="221.2" y="115.7">MTDO/GPIO40/CLK_OUT2</text>
<text x="221.9" y="118.3">MTDI/GPIO41/CLK_OUT1</text>
<text x="32.4" y="121.8">2</text>
<text x="32.4" y="125.6">3</text>
<text x="39.2" y="125.6">4</text>
<text x="39.2" y="121.8">5</text>
<text x="94.1" y="124.4">R10</text>
<text x="128.5" y="124">+3V3</text>
<text x="138.1" y="120.8">GPIO18/U1RXD/ADC2_CH7/CLK_OUT3</text>
<text x="231.8" y="120.8">MTMS/GPIO42</text>
<text x="300.1" y="123.6">Hall</text>
<text x="305.1" y="123.6">sensor</text>
<text x="305.7" y="121.1">J3</text>
<text x="310.1" y="121">+3V3</text>
<text x="321.7" y="123.6">Hall</text>
<text x="326.7" y="123.6">sensor</text>
<text x="327.3" y="121.1">J4</text>
<text x="331.7" y="121">+3V3</text>
<text x="93.5" y="126.9">3.3K</text>
<text x="94.1" y="132">R11</text>
<text x="101.9" y="126.9">LED2</text>
<text x="138.1" y="128.4">3V3</text>
<text x="241.2" y="128.4">GND</text>
<text x="108.3" y="135.4">GND</text>
<text x="248.5" y="132.8">GND</text>
<text x="316.4" y="138.6">GND</text>
<text x="338" y="138.8">GND</text>
</g>
<g font-size="1.8" fill="#a90000">
<text x="33.2" y="11.3">A4</text>
<text x="33.2" y="16.4">A5</text>
<text x="33.1" y="18.9">B5</text>
<text x="171.2" y="20.2">1</text>
<text x="291.8" y="23.3">1</text>
<text x="316.6" y="23.3">10</text>
<text x="321" y="18.2">2</text>
<text x="328.7" y="18.2">3</text>
<text x="33.1" y="26.6">B7</text>
<text x="33.2" y="29.1">A6</text>
<text x="33.2" y="24">A7</text>
<text x="291.8" y="25.8">2</text>
<text x="291.8" y="28.3">3</text>
<text x="317.2" y="28.3">8</text>
<text x="317.2" y="25.8">9</text>
<text x="325.3" y="25.5" transform="rotate(-90 325.3 25.5)">1</text>
<text x="338.4" y="29.4">2</text>
<text x="33.1" y="31.6">B6</text>
<text x="291.8" y="30.9">4</text>
<text x="291.8" y="33.4">5</text>
<text x="317.2" y="33.4">6</text>
<text x="317.2" y="30.9">7</text>
<text x="338.4" y="31.9">1</text>
<text x="33.1" y="41.8">B8</text>
<text x="33.2" y="39.3">A8</text>
<text x="258.8" y="40.5">1</text>
<text x="13.9" y="48.4" transform="rotate(-90 13.9 48.4)">S1</text>
<text x="21.5" y="48.4" transform="rotate(-90 21.5 48.4)">A1</text>
<text x="134.5" y="68.7">27</text>
<text x="135.1" y="71.3">3</text>
<text x="246.3" y="71.3">13</text>
<text x="246.3" y="68.7">14</text>
<text x="134.5" y="76.3">39</text>
<text x="22.1" y="79.1">1</text>
<text x="22.1" y="81.7">2</text>
<text x="41.8" y="79.1">10</text>
<text x="42.4" y="81.7">9</text>
<text x="134.5" y="81.4">15</text>
<text x="134.5" y="78.9">38</text>
<text x="135.1" y="84">4</text>
<text x="246.3" y="84">23</text>
<text x="246.3" y="81.4">36</text>
<text x="246.3" y="78.9">37</text>
<text x="22.1" y="84.2">3</text>
<text x="22.1" y="89.3">5</text>
<text x="22.1" y="86.8">4</text>
<text x="42.4" y="89.3">6</text>
<text x="42.4" y="86.8">7</text>
<text x="42.4" y="84.2">8</text>
<text x="135.1" y="86.5">5</text>
<text x="135.1" y="89">6</text>
<text x="246.3" y="89">16</text>
<text x="246.3" y="86.5">26</text>
<text x="32.7" y="94.7" transform="rotate(-90 32.7 94.7)">11</text>
<text x="134.5" y="94.1">12</text>
<text x="135.1" y="91.6">7</text>
<text x="246.3" y="94.1">24</text>
<text x="246.3" y="91.6">25</text>
<text x="134.5" y="96.7">17</text>
<text x="134.5" y="99.2">18</text>
<text x="134.5" y="101.7">19</text>
<text x="246.3" y="101.7">28</text>
<text x="134.5" y="104.3">20</text>
<text x="134.5" y="106.8">21</text>
<text x="246.3" y="104.3">29</text>
<text x="246.3" y="106.8">30</text>
<text x="134.5" y="109.4">22</text>
<text x="135.1" y="111.9">8</text>
<text x="246.3" y="109.4">31</text>
<text x="246.3" y="111.9">32</text>
<text x="42.1" y="116.7">6</text>
<text x="134.5" y="117">10</text>
<text x="134.5" y="119.5">11</text>
<text x="135.1" y="114.4">9</text>
<text x="246.3" y="114.4">33</text>
<text x="246.3" y="117">34</text>
<text x="246.3" y="119.5">35</text>
<text x="29.4" y="120.5">2</text>
<text x="29.4" y="124.4">3</text>
<text x="42.1" y="124.4">4</text>
<text x="42.1" y="120.5">5</text>
<text x="308.7" y="125.4">1</text>
<text x="330.3" y="125.4">1</text>
<text x="135.1" y="127.1">2</text>
<text x="246.9" y="127.1">1</text>
<text x="308.7" y="127.9">2</text>
<text x="308.7" y="130.5">3</text>
<text x="330.3" y="127.9">2</text>
<text x="330.3" y="130.5">3</text>
</g>
<g font-size="1.8" fill="#0f0f0f">
<text x="55.1" y="23.9">USB_D-</text>
<text x="263.3" y="18.8">VIN</text>
<text x="55.1" y="29">USB_D+</text>
<text x="180.8" y="26.5">VIN</text>
<text x="360.3" y="27.7">IO3</text>
<text x="59.9" y="31.5">D+</text>
<text x="263.3" y="30.3">LDO_H</text>
<text x="250.3" y="42.9" transform="rotate(-90 250.3 42.9)">LDO_EN</text>
<text x="121.8" y="71.2">EN</text>
<text x="121.8" y="68.6">IO0</text>
<text x="258.8" y="68.6">USB_D+</text>
<text x="258.8" y="71.2">USB_D-</text>
<text x="121.8" y="76.3">IO1</text>
<text x="17.9" y="79">D+</text>
<text x="57.8" y="81.6">TXD0</text>
<text x="121.8" y="81.3">IO3</text>
<text x="121.8" y="83.9">IO4</text>
<text x="121.8" y="78.8">IO2</text>
<text x="256.4" y="81.3">RXD0</text>
<text x="256.7" y="78.8">TXD0</text>
<text x="257" y="83.9">IO21</text>
<text x="286.9" y="81.3">IO39/SCL</text>
<text x="351.3" y="83.9">IO48</text>
<text x="17.9" y="86.7">DTR 4</text>
<text x="44.8" y="89.2">RTS</text>
<text x="57.5" y="84.1">RXD0</text>
<text x="121.8" y="89">IO6</text>
<text x="121.8" y="86.4">IO5</text>
<text x="257" y="86.4">IO45</text>
<text x="257" y="89">IO46</text>
<text x="286.7" y="86.4">IO38/SDA</text>
<text x="351.3" y="86.4">IO45</text>
<text x="95.3" y="90.1" transform="rotate(-90 95.3 90.1)">IO38/SDA</text>
<text x="102.9" y="90.1" transform="rotate(-90 102.9 90.1)">IO39/SCL</text>
<text x="110.6" y="90.1" transform="rotate(-90 110.6 90.1)">IO0</text>
<text x="121.8" y="91.5">IO7</text>
<text x="121.8" y="94">IO8</text>
<text x="257" y="94">IO47</text>
<text x="257" y="91.5">IO48</text>
<text x="121.8" y="101.7">IO11</text>
<text x="121.8" y="96.6">IO9</text>
<text x="121.8" y="99.1">IO10</text>
<text x="257" y="101.7">IO35</text>
<text x="121.8" y="106.7">IO13</text>
<text x="121.8" y="104.2">IO12</text>
<text x="257" y="104.2">IO36</text>
<text x="257" y="106.7">IO37</text>
<text x="121.8" y="111.8">IO15</text>
<text x="121.8" y="109.3">IO14</text>
<text x="252.1" y="109.3">IO38/SDA</text>
<text x="252.2" y="111.8">IO39/SCL</text>
<text x="25" y="116.6">RTS 1</text>
<text x="45.1" y="116.6">EN</text>
<text x="121.8" y="119.4">IO18</text>
<text x="121.8" y="116.9">IO17</text>
<text x="121.8" y="114.4">IO16</text>
<text x="250.8" y="114.4">IO40/T_INT</text>
<text x="257" y="119.4">IO42</text>
<text x="257" y="116.9">IO41</text>
<text x="24.5" y="120.4">DTR</text>
<text x="24.8" y="124.3">IO0</text>
<text x="45.1" y="124.3">DTR</text>
<text x="45.1" y="120.4">RTS</text>
<text x="87.5" y="120.4">IO13</text>
<text x="87.5" y="128.1">IO14</text>
<text x="311.8" y="130.4">IO6</text>
<text x="333.4" y="130.4">IO7</text>
</g>
<g font-size="1.8" fill="#840000">
<text x="46.1" y="24.5">R3</text>
<text x="46.1" y="26.6">R4</text>
<text x="46.1" y="29.6">R5</text>
<text x="46.1" y="31.7">R6</text>
<text x="179.5" y="35.6">LDO_EN</text>
<text x="239.4" y="36.8">LDO_EN</text>
</g>
<g font-size="1.4" fill="#006464">
<text x="339.2" y="77.4">VDD_I/O</text>
<text x="343.6" y="74.9">VS</text>
<text x="307" y="82.5">SCL/SCLK</text>
<text x="307" y="80">~{CS}</text>
<text x="307" y="85">SDO/ALT_ADDRESS</text>
<text x="307" y="87.6">SDA/SDI/SDIO</text>
<text x="342.2" y="85">INT1</text>
<text x="342.2" y="87.6">INT2</text>
<text x="307" y="95.2">RESERVED_GND</text>
<text x="307" y="92.7">RESERVED_VS</text>
<text x="307" y="100.3">NC</text>
<text x="342.3" y="102.8">GND</text>
</g>
<g font-size="1.4" fill="#a90000">
<text x="348.6" y="76.3">1</text>
<text x="348.6" y="73.8">6</text>
<text x="302.4" y="84">12</text>
<text x="302.4" y="81.4">14</text>
<text x="302.9" y="78.9">7</text>
<text x="348.6" y="84">8</text>
<text x="302.4" y="86.5">13</text>
<text x="348.6" y="86.5">9</text>
<text x="302.4" y="94.1">11</text>
<text x="302.9" y="91.6">3</text>
<text x="302.4" y="99.2">10</text>
<text x="348.6" y="101.7">2</text>
</g>
<g font-size="1.1" fill="#006464">
<text x="197.2" y="23.4">U5</text>
<text x="191.7" y="30">IN</text>
<text x="191.7" y="27.4">IN</text>
<text x="191.9" y="24.9">ADP1706ARDZ-3.3-R7</text>
<text x="202" y="29.7">OUT</text>
<text x="202" y="27.4">OUT</text>
<text x="191.7" y="35.1">EN</text>
<text x="195.8" y="35.7" transform="rotate(-90 195.8 35.7)">GND</text>
<text x="200.2" y="35.7" transform="rotate(-90 200.2 35.7)">EPAD</text>
<text x="200.6" y="32.3">SENSE</text>
<text x="202.8" y="35.1">SS</text>
</g>
<g font-size="1.1" fill="#a90000">
<text x="189.7" y="29.1">3</text>
<text x="189.7" y="26.6">4</text>
<text x="205.5" y="28.9">5</text>
<text x="205.5" y="26.6">6</text>
<text x="189.7" y="34.2">1</text>
<text x="205.5" y="31.4">7</text>
<text x="205.5" y="34.2">8</text>
<text x="195" y="37.7" transform="rotate(-90 195 37.7)">2</text>
<text x="199.3" y="37.7" transform="rotate(-90 199.3 37.7)">9</text>
<text x="309.6" y="132.7">4</text>
<text x="331.2" y="132.7">4</text>
</g>
</svg>
